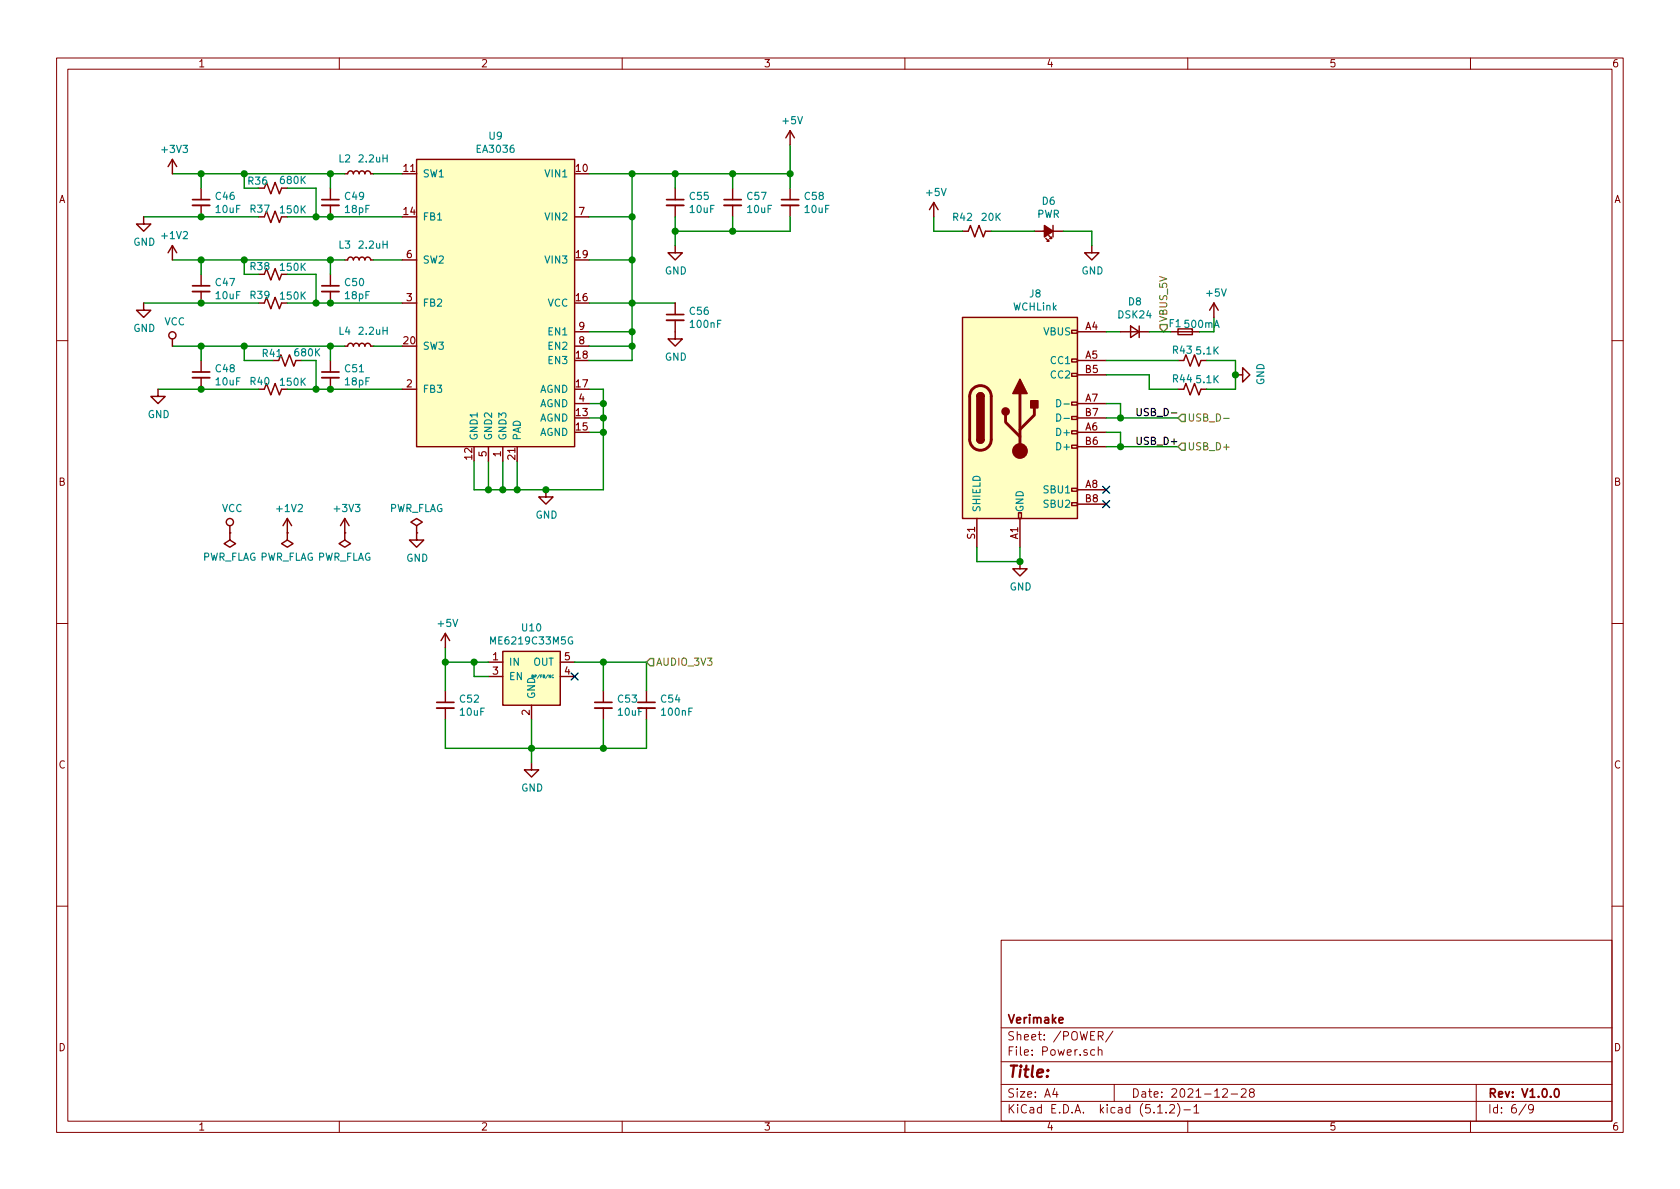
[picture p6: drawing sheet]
<svg xmlns="http://www.w3.org/2000/svg" width="297mm" height="210mm" viewBox="0 0 297 210" stroke-linecap="round" stroke-linejoin="round" font-family="sans-serif">
<g fill="none" stroke="#840000" stroke-width=".18">
<path d="M10 10.3h277v189.9h-277zM12 12.2h273v186.1h-273zM60 10.3v1.9M110 10.3v1.9M160 10.3v1.9M210 10.3v1.9M260 10.3v1.9M10 60.2h2M285 60.2h2M10 110.3h2M285 110.3h2M10 160.2h2"/>
<path d="M177 166.3h108v32h-108zM285 160.2h2M60 198.3v1.9M110 198.3v1.9M160 198.3v1.9M177 194.8h108M177 191.8h108M177 187.8h108M177 181.8h108M186.5 192.5l-.4 1h1M186.8 193v1M193.5 185.7l-.4-.1-.3 .3 .1 .6 .2 .1 .4-.1"/>
<path d="M194.2 185.7h.1a.37 .37 0 0 1 .5 .1v.8M194.2 183.2l.7-.1 .1-.2-.1-.4-.7-.1v1.5M194.2 185.1v1.5M194.6 183.2l.4 .7M196.8 182.3l-1.3 2M197 191.8v3M204.7 196.8h.8M206.2 196.7v.1M206.8 195.5l.2-.2h.4l.2 .2 .1 .3-.1 .2-.8 .8h.9M208.2 195.1a1.71 1.71 0 0 1 0 2.3M209.3 196.3h1.2M210 198.3v1.9"/>
<path d="M211.1 195.8l.4-.5v1.5M211.1 196.8h.9M216.2 192.7l.2-.2h.4l.2 .5-.9 1h.9M217.7 193.5h1.1M219.5 192.7l.2-.2h.3l.3 .2v.3v.2l-.9 .8h.9M221.2 193.2l-.3-.3 .1-.2 .2-.2 .4 .1 .2 .2-.1 .2-.6 .2a.48 .48 0 0 0-.1 .7l.2 .1 .5-.1a.48 .48 0 0 0-.1-.7h-.1M260 198.3v1.9M261 191.8v6.5M269.8 195.2l-1.2 2M271.1 196l-.3 .3-.4-.1-.1-.2v-.4l.1-.2 .4-.1 .2 .2a1.19 1.19 0 0 1-.2 1.2l-.4 .1"/>
</g>
<g fill="none" stroke="#840000" stroke-width=".3">
<path d="M34 35.3h3.1M56.9 35.3h3M117.9 35.3h3M128 35.3h3.1M138.2 35.3h3M34 50.5h3.1M56.9 50.5h3M117.9 55.6h3M34 65.8h3.1M56.9 65.8h3M77.2 124.2h3.1M105.2 124.2h3"/>
<path d="M112.8 124.2h3M187.2 180.4l.8-.1-.1-.3-.4-.1-.3 .2 .1 .7h.6M275 192.7l.2-.2a.81 .81 0 0 1 .6 .6 .81 .81 0 0 1-.3 .8l-.2 .1a.79 .79 0 0 1-.3-1.3z"/>
</g>
<g fill="none" stroke="#840000" stroke-width=".25">
<path d="M25.4 38.3v1.3h1.3l-1.3 1.3-1.3-1.3h1.3M30.5 28.2l-.8 1.3M30.5 28.2v2.5M30.5 28.2l.7 1.3M35.6 33.3v2M35.6 36.3v2M45.7 38.3h1l.4-1 .8 2.1 .7-2.1 .8 2.1 .4-1.1M46.7 33.3l.4-1 .8 2 .7-2 .8 2 .4-1h1M58.4 33.3v2M58.4 36.3v2M61 30.7h.5l.1-.3 .3-.2 .4 .1 .2 .4 .1-.3 .3-.2 .4 .1 .2 .4 .1-.3 .3-.2 .4 .1 .2 .4 .1-.3 .3-.2 .5 .1 .1 .4h.5M73.7 28.2h27.9v50.8h-27.9z"/>
<path d="M101.6 38.3h2.5M119.4 33.3v2M119.4 36.3v2M129.5 33.3v2M129.5 36.3v2M139.7 23.1v2.5M139.7 33.3v2M139.7 36.3v2M139.7 23.1l-.8 1.3M139.7 23.1l.8 1.3M165.1 35.8l-.8 1.3M165.1 35.8v2.5"/>
<path d="M165.1 35.8l.8 1.3M186.2 39.9v2M25.4 53.6v1.3h1.3l-1.3 1.2-1.3-1.2h1.3M30.5 43.4v2.6M30.5 59.9v1.3M30.5 43.4l-.8 1.3M30.5 43.4l.7 1.3M35.6 48.5v2M35.6 51.6v2M45.7 48.5h1l.4-1 .8 2 .7-2 .8 2 .4-1M45.7 53.6h1l.4-1 .8 2 .7-2 .8 2 .4-1M58.4 48.5v2"/>
<path d="M58.4 51.6v2M61 46h.5l.1-.4 .3-.1 .4 .1 .2 .4 .1-.4 .3-.1 .4 .1 .2 .4 .1-.4 .3-.1 .4 .1 .2 .4 .1-.4 .3-.1 .5 .1 .1 .4h.5M71.1 46h2.6M71.1 53.6h2.6M101.6 58.7h2.5M119.4 56.6v3.3h1.2l-1.2 1.3-1.3-1.3h1.3M119.4 43.4v1.3h1.2l-1.2 1.3-1.3-1.3h1.3M119.4 53.6v2M170.2 56.1h20.3v35.6h-20.3zM170.2 40.9h1l.4-1 .7 2 .8-2 .8 2 .3-1h1.1M182.9 40.9h5.1M184.9 42.2l.5 .5h-.2h.2v-.3"/>
<path d="M185.4 41.7l.5 .5h-.2h.2v-.3M189.5 58.4h1v.5h-1zM190.5 58.7h5.1M193 43.4v1.3h1.3l-1.3 1.3-1.2-1.3h1.2M198.1 58.7h5.1M199.9 57.7l1.5 1-1.5 1zM201.4 57.7v2M207 58.7h5.1M208.3 58.2h2.5v1h-2.5zM214.6 53.6l-.7 1.3M214.6 53.6v2.5M214.6 53.6l.8 1.3"/>
<path d="M27.9 68.8v1.3h1.3l-1.3 1.3-1.2-1.3h1.2M35.6 63.7v2.1M35.6 66.8v2M45.7 68.8h1l.4-1 .8 2 .7-2 .8 2 .4-1M49.3 63.7l.4-1 .7 2.1 .8-2.1 .7 2.1 .4-1.1h1M58.4 63.7v2.1M58.4 66.8v2M61 61.2h.5l.1-.3 .3-.2 .4 .1 .2 .4 .1-.3 .3-.2 .4 .1 .2 .4 .1-.3 .3-.2 .4 .1 .2 .4 .1-.3 .3-.2 .5 .1 .1 .4h.5M71.1 68.8h2.6M86.4 79v2.5M88.9 79v2.5M101.6 61.2h2.5"/>
<path d="M101.6 71.4h2.5M172.7 77.7a.63 .63 0 0 0 .7 .7 .63 .63 0 0 0 .6-.7M172.7 70.1a.63 .63 0 0 1 .7-.6 .63 .63 0 0 1 .6 .6M189.5 78.7h1v.5h-1zM189.5 76.2h1v.5h-1zM189.5 73.7h1v.5h-1zM189.5 71.1h1v.5h-1zM189.5 66h1v.5h-1zM189.5 63.5h1v.5h-1zM190.5 63.7h5.1M190.5 71.4h5.1M190.5 76.4h5.1"/>
<path d="M190.5 66.3h5.1M190.5 79h5.1M190.5 73.9h5.1M208.3 63.7h1l.4-1 .7 2.1 .8-2.1 .8 2.1 .3-1.1h1.1M208.3 68.8h1l.4-1 .7 2 .8-2 .8 2 .3-1h1.1M218.4 66.3h1.3v-1.3l1.3 1.3-1.3 1.3v-1.3M40.6 94.2v1.3l1.1 .6-1.1 .7-1-.7 1-.6M40.6 94.2h.1M40.6 93v1.2M50.8 94.2v1.3l1 .6-1 .7-1-.7 1-.6M50.8 94.2h.1M50.8 91.7l-.8 1.3"/>
<path d="M50.8 91.7v2.5M50.8 91.7l.8 1.3M61 94.2v1.3l1 .6-1 .7-1.1-.7 1.1-.6M61 94.2h.1M61 91.7l-.8 1.3M61 91.7v2.5M61 91.7l.7 1.3M73.7 93l1-.7-1-.6-1.1 .6 1.1 .7v1.2M73.7 94.2h.1M73.7 94.2v1.3h1.2l-1.2 1.3-1.3-1.3h1.3M96.5 86.6v1.3h1.3l-1.3 1.2-1.3-1.2h1.3M172.7 91.7v5.1"/>
<path d="M180.1 90.7h.5v1h-.5zM180.3 99.3v1.3h1.3l-1.3 1.2-1.2-1.2h1.2M180.3 91.7v5.1M189.5 88.9h1v.5h-1zM189.5 86.4h1v.5h-1zM190.5 86.6h5.1M190.5 89.1h5.1M78.7 112v2.5M78.7 112l-.7 1.3M78.7 112l.8 1.3M86.4 117.1h2.5M86.4 119.6h2.5"/>
<path d="M88.9 115.2h10.2v9.5h-10.2zM99.1 117.1h2.5M99.1 119.6h2.5M78.7 122.2v2M78.7 125.2v2M94 134.9v1.2h1.2l-1.2 1.3-1.3-1.3h1.3M94 124.7v2.5M106.7 122.2v2M106.7 125.2v2M114.3 122.2v2M114.3 125.2v2"/>
<circle cx="30.5" cy="59.3" r=".63"/>
<circle cx="40.6" cy="92.3" r=".63"/>
</g>
<g fill="none" stroke="#840000" stroke-width=".33">
<path d="M34 36.3h3.1M56.9 36.3h3M117.9 36.3h3M128 36.3h3.1M138.2 36.3h3M34 51.6h3.1M56.9 51.6h3M117.9 56.6h3M34 66.8h3.1M56.9 66.8h3M77.2 125.2h3.1M105.2 125.2h3"/>
<path d="M112.8 125.2h3"/>
</g>
<g fill="none" stroke="#008400" stroke-width=".25">
<path d="M25.4 38.3h20.3M30.5 30.7h30.5M35.6 30.7v2.6M43.2 30.7v2.6h2.5M50.8 33.3h5.1v5M50.8 38.3h20.3M58.4 30.7v2.6M66 30.7h5.1M104.1 30.7h35.6M104.1 38.3h7.7M111.8 30.7v33h-7.7M119.4 30.7v2.6"/>
<path d="M119.4 38.3v5.1M129.5 30.7v2.6M129.5 38.3v2.6M139.7 25.6v7.7M139.7 38.3v2.6h-20.3M165.1 38.3v2.6h5.1M25.4 53.6h20.3M30.5 46h30.5M35.6 46v2.5M43.2 46v2.5h2.5M50.8 48.5h5.1v5.1M50.8 53.6h20.3"/>
<path d="M58.4 46v2.5M66 46h5.1M104.1 46h7.7M104.1 53.6h15.3M104.1 58.7h7.7M175.3 40.9h7.6M188 40.9h5v2.5M195.6 58.7h2.5M203.2 58.7h3.8M214.6 56.1v2.6h-2.5M27.9 68.8h17.8M30.5 61.2h30.5"/>
<path d="M35.6 61.2v2.5M43.2 61.2v2.5h5.1M50.8 68.8h20.3M53.3 63.7h2.6v5.1M58.4 61.2v2.5M66 61.2h5.1M104.1 61.2h7.7M104.1 68.8h2.6v17.8h-22.9v-5.1M104.1 71.4h2.6M104.1 73.9h2.6M104.1 76.4h2.6M195.6 66.3h7.6v2.5h5.1"/>
<path d="M195.6 63.7h12.7M195.6 71.4h2.5v2.5M195.6 73.9h12.7M195.6 76.4h2.5v2.6M195.6 79h12.7M213.4 63.7h5v5.1h-5M86.4 81.5v5.1M88.9 81.5v5.1M91.4 81.5v5.1M172.7 96.8v2.5h7.6v-2.5M78.7 117.1h7.7M78.7 114.5v7.7"/>
<path d="M83.8 117.1v2.5h2.6M101.6 117.1h12.7v5.1M106.7 117.1v5.1M78.7 127.2v5.1h35.6v-5.1M94 127.2v7.7M106.7 127.2v5.1"/>
</g>
<g fill="#008400" stroke="#008400" stroke-width=".25">
<circle cx="35.6" cy="30.7" r=".51"/>
<circle cx="43.2" cy="30.7" r=".51"/>
<circle cx="58.4" cy="30.7" r=".51"/>
<circle cx="35.6" cy="38.3" r=".51"/>
<circle cx="58.4" cy="38.3" r=".51"/>
<circle cx="55.9" cy="38.3" r=".51"/>
<circle cx="35.6" cy="53.6" r=".51"/>
<circle cx="58.4" cy="53.6" r=".51"/>
<circle cx="58.4" cy="46" r=".51"/>
<circle cx="55.9" cy="53.6" r=".51"/>
<circle cx="35.6" cy="46" r=".51"/>
<circle cx="58.4" cy="68.8" r=".51"/>
<circle cx="35.6" cy="61.2" r=".51"/>
<circle cx="43.2" cy="61.2" r=".51"/>
<circle cx="58.4" cy="61.2" r=".51"/>
<circle cx="55.9" cy="68.8" r=".51"/>
<circle cx="35.6" cy="68.8" r=".51"/>
<circle cx="43.2" cy="46" r=".51"/>
<circle cx="86.4" cy="86.6" r=".51"/>
<circle cx="88.9" cy="86.6" r=".51"/>
<circle cx="91.4" cy="86.6" r=".51"/>
<circle cx="106.7" cy="71.4" r=".51"/>
<circle cx="106.7" cy="73.9" r=".51"/>
<circle cx="106.7" cy="76.4" r=".51"/>
<circle cx="96.5" cy="86.6" r=".51"/>
<circle cx="111.8" cy="38.3" r=".51"/>
<circle cx="111.8" cy="46" r=".51"/>
<circle cx="111.8" cy="53.6" r=".51"/>
<circle cx="111.8" cy="58.7" r=".51"/>
<circle cx="111.8" cy="61.2" r=".51"/>
<circle cx="111.8" cy="30.7" r=".51"/>
<circle cx="139.7" cy="30.7" r=".51"/>
<circle cx="129.5" cy="30.7" r=".51"/>
<circle cx="119.4" cy="30.7" r=".51"/>
<circle cx="119.4" cy="40.9" r=".51"/>
<circle cx="129.5" cy="40.9" r=".51"/>
<circle cx="218.4" cy="66.3" r=".51"/>
<circle cx="198.1" cy="73.9" r=".51"/>
<circle cx="198.1" cy="79" r=".51"/>
<circle cx="83.8" cy="117.1" r=".51"/>
<circle cx="78.7" cy="117.1" r=".51"/>
<circle cx="106.7" cy="132.3" r=".51"/>
<circle cx="94" cy="132.3" r=".51"/>
<circle cx="106.7" cy="117.1" r=".51"/>
<circle cx="180.3" cy="99.3" r=".51"/>
</g>
<g fill="#ffffc2" stroke="#ffffc2" stroke-width=".18">
<path d="M73.7 28.2h27.9v50.8h-27.9z"/>
<path d="M170.2 56.1h20.3v35.6h-20.3z"/>
<path d="M88.9 115.2h10.2v9.5h-10.2z"/>
</g>
<path d="M207.1 73h1" fill="none" stroke="#000" stroke-width=".2"/>
<g fill="#840000" stroke="#840000" stroke-width=".25">
<path d="M184.7 39.9l1.5 1-1.5 1z"/>
<path d="M172.7 77.7h1.3a.63 .63 0 0 1-.6 .7 .63 .63 0 0 1-.7-.7z"/>
<path d="M172.9 69.6a.63 .63 0 0 1 .7-.1 .63 .63 0 0 1 .4 .6h-1.3z"/>
<path d="M172.7 70.1h1.3v7.6h-1.3z"/>
<path d="M182.2 70.9h1.3v1.2h-1.3z"/>
<path d="M180.3 67.1l1.3 2.5h-2.5z"/>
<circle cx="177.8" cy="72.8" r=".63"/>
<circle cx="180.3" cy="79.8" r="1.27"/>
</g>
<path d="M171.9 68.9a1.9 1.9 0 0 1 2.1-.6 1.9 1.9 0 0 1 1.3 1.8v7.6a1.9 1.9 0 0 1-1.9 1.9 1.9 1.9 0 0 1-2-1.9v-7.8l.2-.5zM177.8 73.4v1.3l2.5 2.5M180.3 69.6v10.2M182.9 72.1v1.3l-2.6 2.5" fill="none" stroke="#840000" stroke-width=".51"/>
<path d="M186.8 70.7a.64 .64 0 0 1 .8 .6 .64 .64 0 0 1-.8 .6zM186.8 73.2a.64 .64 0 0 1 .8 .6 .64 .64 0 0 1-.8 .7zM188.1 71.4h1M188.1 74h1" fill="none" stroke="#008484" stroke-width=".2"/>
<path d="M195 86l1.2 1.2M195 88.5l1.2 1.3M196.2 86l-1.2 1.2M196.2 88.5l-1.2 1.3M101 119l1.2 1.2M102.2 119l-1.2 1.2" fill="none" stroke="#000084" stroke-width=".25"/>
<path d="M216.4 74h.9" fill="none" stroke="#848400" stroke-width=".2"/>
<path d="M205.1 57.4h1.3v.6l-.7 .7-.6-.7zM208.9 73.3h.6v1.2h-.6l-.6-.6zM208.9 78.4h.6v1.2h-.6l-.6-.6zM114.9 116.5h.7v1.2h-.7l-.6-.6z" fill="none" stroke="#848400" stroke-width=".25"/>
<text font-size="2.8" fill="#840000" x="178" y="190.5">Title:</text>
<g font-size="2.1" fill="#840000">
<text x="178" y="184">Sheet: /POWER/</text>
<text x="178" y="181">Verimake</text>
<text x="178" y="186.7">File: Power.sch</text>
<text x="178" y="196.9">KiCad E.D.A. kicad (5.1.2)-1</text>
<text x="178" y="194.1">Size: A4</text>
<text x="200" y="194.1">Date: 2021-12-28</text>
<text x="263" y="194.1">Rev: V1.0.0</text>
<text x="263" y="196.9">Id: 6/9</text>
</g>
<g font-size="1.8" fill="#840000">
<text x="35" y="11.9">1</text>
<text x="85" y="11.9">2</text>
<text x="135" y="11.9">3</text>
<text x="185" y="11.9">4</text>
<text x="235" y="11.9">5</text>
<text x="285" y="11.9">6</text>
<text x="10.4" y="35.9">A</text>
<text x="71.4" y="30.4">11</text>
<text x="101.9" y="30.4">10</text>
<text x="285.4" y="35.9">A</text>
<text x="71.4" y="38">14</text>
<text x="102.4" y="38">7</text>
<text x="71.9" y="45.6">6</text>
<text x="101.9" y="45.6">19</text>
<text x="71.9" y="53.3">3</text>
<text x="101.9" y="53.3">16</text>
<text x="102.4" y="58.3">9</text>
<text x="191.9" y="58.3">A4</text>
<text x="71.4" y="60.9">20</text>
<text x="101.9" y="63.4">18</text>
<text x="102.4" y="60.9">8</text>
<text x="191.9" y="63.4">A5</text>
<text x="191.9" y="66">B5</text>
<text x="71.9" y="68.5">2</text>
<text x="101.9" y="68.5">17</text>
<text x="102.4" y="71">4</text>
<text x="191.9" y="71">A7</text>
<text x="101.9" y="73.6">13</text>
<text x="101.9" y="76.1">15</text>
<text x="191.9" y="76.1">A6</text>
<text x="191.9" y="73.6">B7</text>
<text x="83.5" y="81.2" transform="rotate(-90 83.5 81.2)">12</text>
<text x="86" y="80.7" transform="rotate(-90 86 80.7)">5</text>
<text x="88.6" y="80.7" transform="rotate(-90 88.6 80.7)">1</text>
<text x="91.1" y="81.2" transform="rotate(-90 91.1 81.2)">21</text>
<text x="191.9" y="78.7">B6</text>
<text x="10.4" y="85.9">B</text>
<text x="191.9" y="86.3">A8</text>
<text x="191.9" y="88.8">B8</text>
<text x="285.4" y="85.9">B</text>
<text x="172.4" y="95.3" transform="rotate(-90 172.4 95.3)">S1</text>
<text x="180" y="95.3" transform="rotate(-90 180 95.3)">A1</text>
<text x="87.1" y="116.8">1</text>
<text x="87.1" y="119.3">3</text>
<text x="99.8" y="119.3">4</text>
<text x="99.8" y="116.8">5</text>
<text x="93.6" y="126.5" transform="rotate(-90 93.6 126.5)">2</text>
<text x="10.4" y="135.9">C</text>
<text x="285.4" y="135.9">C</text>
<text x="10.4" y="185.9">D</text>
<text x="285.4" y="185.9">D</text>
<text x="35" y="199.9">1</text>
<text x="85" y="199.9">2</text>
<text x="135" y="199.9">3</text>
<text x="185" y="199.9">4</text>
<text x="235" y="199.9">5</text>
<text x="285" y="199.9">6</text>
</g>
<g font-size="1.8" fill="#008484">
<text x="138.5" y="22">+5V</text>
<text x="28.8" y="27">+3V3</text>
<text x="59.9" y="28.7">L2</text>
<text x="63.6" y="28.7">2.2uH</text>
<text x="84.4" y="27">EA3036</text>
<text x="86.5" y="24.7">U9</text>
<text x="38.2" y="35.4">C46</text>
<text x="43.9" y="32.7">R36</text>
<text x="49.7" y="32.5">680K</text>
<text x="61.1" y="35.4">C49</text>
<text x="74.7" y="31.4">SW1</text>
<text x="96.6" y="31.4">VIN1</text>
<text x="122" y="35.4">C55</text>
<text x="132.2" y="35.4">C57</text>
<text x="142.3" y="35.4">C58</text>
<text x="163.9" y="34.7">+5V</text>
<text x="38.3" y="37.7">10uF</text>
<text x="44.3" y="37.6">R37</text>
<text x="49.7" y="37.7">150K</text>
<text x="61.1" y="37.7">18pF</text>
<text x="74.7" y="39">FB1</text>
<text x="96.6" y="39">VIN2</text>
<text x="122.1" y="37.7">10uF</text>
<text x="132.2" y="37.7">10uF</text>
<text x="142.4" y="37.7">10uF</text>
<text x="168.6" y="39.1">R42</text>
<text x="173.6" y="39.1">20K</text>
<text x="183.3" y="38.5">PWR</text>
<text x="184.3" y="36.2">D6</text>
<text x="23.6" y="43.5">GND</text>
<text x="28.8" y="42.3">+1V2</text>
<text x="44.3" y="47.8">R38</text>
<text x="49.7" y="47.9">150K</text>
<text x="59.9" y="44">L3</text>
<text x="63.6" y="44">2.2uH</text>
<text x="74.7" y="46.6">SW2</text>
<text x="96.6" y="46.6">VIN3</text>
<text x="38.2" y="50.6">C47</text>
<text x="38.3" y="52.9">10uF</text>
<text x="44.3" y="52.9">R39</text>
<text x="49.7" y="53">150K</text>
<text x="61.1" y="50.6">C50</text>
<text x="61.1" y="52.9">18pF</text>
<text x="117.6" y="48.5">GND</text>
<text x="182.1" y="52.6">J8</text>
<text x="191.2" y="48.5">GND</text>
<text x="199.5" y="54">D8</text>
<text x="213.4" y="52.4">+5V</text>
<text x="23.6" y="58.7">GND</text>
<text x="29.1" y="57.5">VCC</text>
<text x="59.9" y="59.2">L4</text>
<text x="63.6" y="59.2">2.2uH</text>
<text x="74.7" y="54.2">FB2</text>
<text x="96.9" y="54.2">VCC</text>
<text x="97.2" y="59.3">EN1</text>
<text x="122" y="55.7">C56</text>
<text x="122.2" y="58">100nF</text>
<text x="179.1" y="54.9">WCHLink</text>
<text x="184.6" y="59.3">VBUS</text>
<text x="197.8" y="56.3">DSK24</text>
<text x="206.8" y="57.9">F1</text>
<text x="209.6" y="58">500mA</text>
<text x="38.2" y="65.8">C48</text>
<text x="46.5" y="63.1">R41</text>
<text x="52.2" y="63">680K</text>
<text x="61.1" y="65.8">C51</text>
<text x="74.7" y="61.8">SW3</text>
<text x="97.2" y="64.4">EN3</text>
<text x="97.2" y="61.8">EN2</text>
<text x="117.6" y="63.8">GND</text>
<text x="186" y="64.4">CC1</text>
<text x="207.4" y="62.6">R43</text>
<text x="211.6" y="62.7">5.1K</text>
<text x="38.3" y="68.1">10uF</text>
<text x="44.3" y="68.1">R40</text>
<text x="49.7" y="68.2">150K</text>
<text x="61.1" y="68.1">18pF</text>
<text x="74.7" y="69.5">FB3</text>
<text x="95.4" y="69.5">AGND</text>
<text x="186" y="66.9">CC2</text>
<text x="207.4" y="67.6">R44</text>
<text x="211.6" y="67.8">5.1K</text>
<text x="223.5" y="68.1" transform="rotate(-90 223.5 68.1)">GND</text>
<text x="26.1" y="73.9">GND</text>
<text x="84.5" y="78" transform="rotate(-90 84.5 78)">GND1</text>
<text x="87" y="78" transform="rotate(-90 87 78)">GND2</text>
<text x="89.5" y="78" transform="rotate(-90 89.5 78)">GND3</text>
<text x="92.1" y="78" transform="rotate(-90 92.1 78)">PAD</text>
<text x="95.4" y="74.5">AGND</text>
<text x="95.4" y="77.1">AGND</text>
<text x="95.4" y="72">AGND</text>
<text x="187.2" y="77.1">D+</text>
<text x="187.2" y="79.6">D+</text>
<text x="184.8" y="87.2">SBU1</text>
<text x="184.8" y="89.8">SBU2</text>
<text x="39.2" y="90.5">VCC</text>
<text x="49.1" y="90.5">+1V2</text>
<text x="59.3" y="90.5">+3V3</text>
<text x="68.7" y="90.5">PWR_FLAG</text>
<text x="94.7" y="91.7">GND</text>
<text x="173.4" y="90.7" transform="rotate(-90 173.4 90.7)">SHIELD</text>
<text x="181" y="90.7" transform="rotate(-90 181 90.7)">GND</text>
<text x="35.7" y="99.2">PWR_FLAG PWR_FLAG PWR_FLAG</text>
<text x="71.8" y="99.3">GND</text>
<text x="178.5" y="104.4">GND</text>
<text x="77.5" y="110.9">+5V</text>
<text x="87.1" y="114">ME6219C33M5G</text>
<text x="92.4" y="111.7">U10</text>
<text x="89.9" y="117.7">IN</text>
<text x="94.3" y="117.7">OUT</text>
<text x="81.4" y="124.3">C52</text>
<text x="89.9" y="120.3">EN</text>
<text x="94.6" y="123.7" transform="rotate(-90 94.6 123.7)">GND</text>
<text x="109.3" y="124.3">C53</text>
<text x="116.9" y="124.3">C54</text>
<text x="81.4" y="126.6">10uF</text>
<text x="109.4" y="126.6">10uF</text>
<text x="117.1" y="126.6">100nF</text>
<text x="92.2" y="140">GND</text>
</g>
<g font-size="1.8" fill="#848400">
<text x="206.4" y="57" transform="rotate(-90 206.4 57)">VBUS_5V</text>
<text x="209.9" y="74.5">USB_D-</text>
<text x="209.9" y="79.6">USB_D+</text>
<text x="115.9" y="117.7">AUDIO_3V3</text>
</g>
<g font-size="1.8">
<text x="200.7" y="73.6">USB_D-</text>
<text x="200.7" y="78.7">USB_D+</text>
</g>
<text font-size=".7" fill="#008484" x="94.7" y="119.9">BP/FB/NC</text>
</svg>
